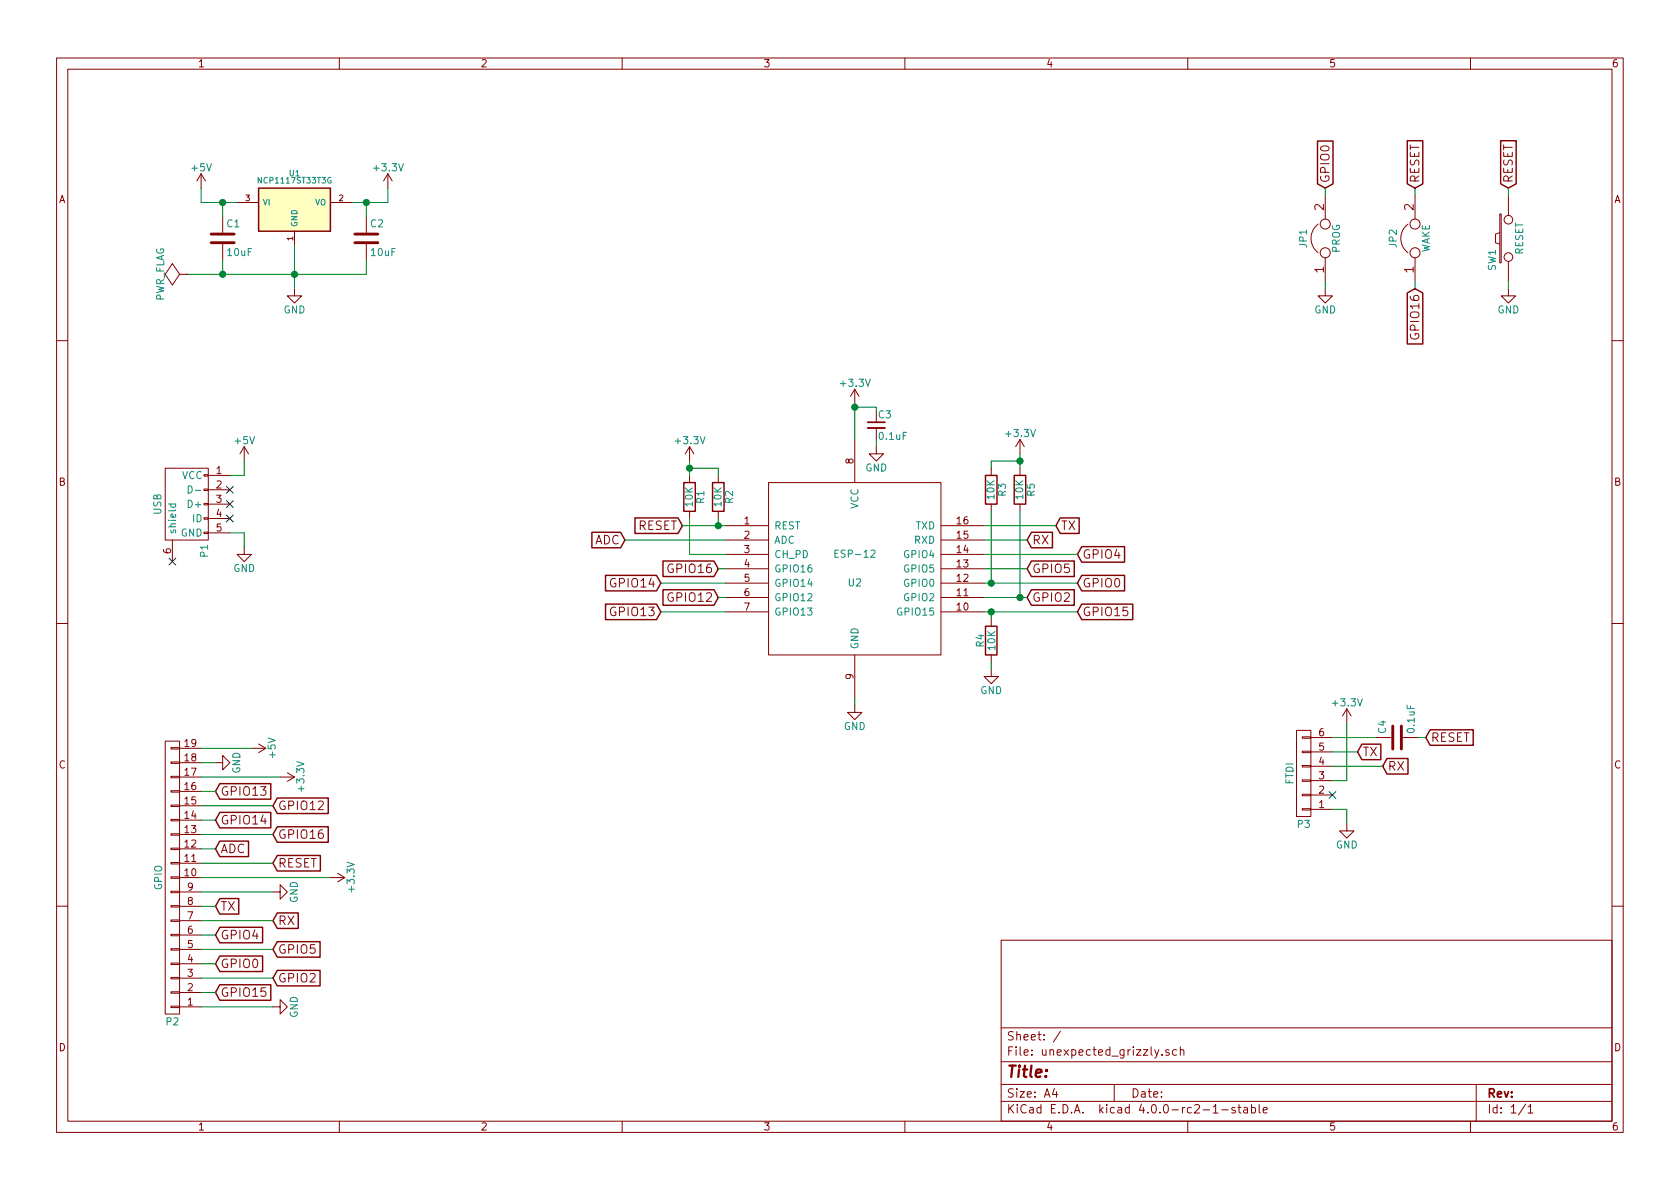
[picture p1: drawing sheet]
<svg xmlns="http://www.w3.org/2000/svg" width="297mm" height="210mm" viewBox="0 0 297 210" stroke-linecap="round" stroke-linejoin="round" font-family="sans-serif">
<g fill="none" stroke="#840000" stroke-width=".18">
<path d="M10 10.3h277v189.9h-277zM12 12.2h273v186.1h-273zM60 10.3v1.9M110 10.3v1.9M160 10.3v1.9M210 10.3v1.9M260 10.3v1.9M35.6 30.7l-.8 1.3M35.6 30.7v2.6M35.6 30.7l.7 1.3M39.4 38.3v2.8M41.9 35.8h3.8"/>
<path d="M58.4 35.8h3.8M64.8 38.3v2.8M68.6 30.7l-.8 1.3M68.6 30.7v2.6M68.6 30.7l.7 1.3M233 39.6a3.2 3.2 0 0 0 0 5.1M234.3 34.5v4.2M248.9 39.6a3.2 3.2 0 0 0 0 5.1M250.2 34.5v4.2M265.2 37.8h.2v8.7h-.2zM266.7 34.5v3.6M31.7 48.5l-1.2-1.9-1.3 1.9 1.3 1.9 1.2-1.9h1.3"/>
<path d="M33 48.5h.1M39.4 43.2v2.8M52.1 51v1.3h1.2l-1.2 1.3-1.3-1.3h1.3M52.1 40.9v2.5M64.8 43.2v2.8M234.3 51v1.3h1.3l-1.3 1.3-1.3-1.3h1.3M234.3 45.6v4.2M250.2 45.6v4.2M265.2 41.1l-.8 .3v1.5l.8 .3M266.7 51v1.3h1.3l-1.3 1.3-1.3-1.3h1.3M266.7 46.2v3.6M10 60.2h2"/>
<path d="M43.2 79l-.8 1.3M43.2 79v2.5M43.2 79l.7 1.3M121.9 79v2.5M121.9 79l-.7 1.3M121.9 79l.8 1.3M151.1 68.8v2.6M151.1 77.7v7.6M151.1 68.8l-.7 1.3M151.1 68.8l.8 1.3M154.9 79v1.3h1.3l-1.3 1.2-1.2-1.2h1.2M154.9 75.7v2"/>
<path d="M180.3 77.7v2.6M180.3 77.7l-.7 1.3M180.3 77.7l.8 1.3M285 60.2h2M29.2 82.8h7.6v12.7h-7.6zM30.5 95.5v3.8M36.1 83.9h.7v.3h-.7zM36.1 86.5h.7v.2h-.7zM36.1 89h.7v.3h-.7zM36.1 91.6h.7v.2h-.7zM36.1 94.1h.7v.3h-.7zM36.8 84.1h3.8"/>
<path d="M36.8 86.6h3.8M36.8 89.1h3.8M36.8 91.7h3.8M36.8 94.2h3.8M43.2 96.8v1.2h1.2l-1.2 1.3-1.3-1.3h1.3M121.9 84.1v1.2M121.9 90.4v1.3M127 84.1v1.2M127 90.4v1.3M128.3 93h7.6M128.3 95.5h7.6M128.3 98h7.6"/>
<path d="M135.9 85.3h30.5v30.5h-30.5zM166.4 93h7.6M166.4 95.5h7.6M166.4 98h7.6M175.3 82.8v1.3M175.3 89.1v1.3M180.3 82.8v1.3M180.3 89.1v1.3M10 110.3h2M128.3 100.6h7.6M128.3 103.1h7.6M128.3 105.7h7.6"/>
<path d="M128.3 108.2h7.6M151.1 115.8v7.6M166.4 100.6h7.6M166.4 103.1h7.6M166.4 105.7h7.6M166.4 108.2h7.6M175.3 118.4v1.2h1.2l-1.2 1.3-1.3-1.3h1.3M175.3 109.5v1.2M175.3 115.8v1.3M285 110.3h2M29.2 131.1h2.5v48.2h-2.5zM30.2 132.2h1.5v.3h-1.5z"/>
<path d="M30.2 134.7h1.5v.3h-1.5zM30.2 137.3h1.5v.2h-1.5zM30.2 139.8h1.5v.3h-1.5zM31.7 139.9h3.9M31.7 137.4h3.9M31.7 134.9h3.9M31.7 132.3h3.9M38.1 134.9h1.3v-1.3l1.2 1.3-1.2 1.2v-1.2M44.4 132.3h2.6M45.7 131.6l1.3 .7M47 132.3l-1.3 .8M49.5 137.4h2.6"/>
<path d="M50.8 136.6l1.3 .8M52.1 137.4l-1.3 .8M151.1 124.7v1.3h1.3l-1.3 1.2-1.2-1.2h1.2M229.2 129.2h2.6v15.2h-2.6zM230.3 130.3h1.5v.3h-1.5zM230.3 132.8h1.5v.3h-1.5zM230.3 135.4h1.5v.2h-1.5zM230.3 137.9h1.5v.3h-1.5zM231.8 138h3.8M231.8 135.5h3.8M231.8 133h3.8M231.8 130.4h3.8"/>
<path d="M238.1 125.3l-.7 1.3M238.1 125.3v2.6M238.1 125.3l.8 1.3M243.2 130.4h2.8M248 130.4h2.8M30.2 142.4h1.5v.2h-1.5zM30.2 144.9h1.5v.3h-1.5zM30.2 147.4h1.5v.3h-1.5zM30.2 150h1.5v.2h-1.5zM30.2 152.5h1.5v.3h-1.5zM30.2 155.1h1.5v.2h-1.5zM30.2 157.6h1.5v.3h-1.5z"/>
<path d="M31.7 157.7h3.9M31.7 155.2h3.9M31.7 152.6h3.9M31.7 150.1h3.9M31.7 147.6h3.9M31.7 145h3.9M31.7 142.5h3.9M48.3 157.7h1.2v-1.2l1.3 1.2-1.3 1.3v-1.3M58.4 155.2h2.6M59.7 154.4l1.3 .8M61 155.2l-1.3 .8M230.3 140.5h1.5v.2h-1.5z"/>
<path d="M230.3 143h1.5v.3h-1.5zM231.8 143.1h3.8M231.8 140.6h3.8M238.1 145.7v1.2h1.3l-1.3 1.3-1.2-1.3h1.2M10 160.2h2M30.2 160.1h1.5v.3h-1.5zM30.2 162.7h1.5v.2h-1.5zM30.2 165.2h1.5v.3h-1.5zM30.2 167.8h1.5v.2h-1.5zM30.2 170.3h1.5v.3h-1.5zM30.2 172.8h1.5v.3h-1.5zM30.2 175.4h1.5v.2h-1.5z"/>
<path d="M30.2 177.9h1.5v.3h-1.5zM31.7 178h3.9M31.7 175.5h3.9M31.7 173h3.9M31.7 170.4h3.9M31.7 167.9h3.9M31.7 165.3h3.9M31.7 162.8h3.9M31.7 160.3h3.9M48.3 178h1.2v1.3l1.3-1.3-1.3-1.2v1.2M177 166.3h108v32h-108zM285 160.2h2"/>
<path d="M60 198.3v1.9M110 198.3v1.9M160 198.3v1.9M177 194.8h108M177 191.8h108M177 187.8h108M177 181.8h108M186.4 192.5l-.3 1h.9M186.8 193v1M187.5 182.3l-1.3 2M197 191.8v3M204.9 185.6l-.5 1.4-.2 .1"/>
<path d="M205.5 186.5v.1M206.7 185.7a.37 .37 0 0 0-.6 .1l.1 .2 .5 .2 .1 .1-.3 .3-.4-.1M208 185.7l-.4-.1-.3 .3 .1 .6 .2 .1 .4-.1M208.7 185.7l.2-.1 .4 .1v.9M208.7 185.1v1.5M210 198.3v1.9M214.5 195.8l.4-.5v1.5M214.5 196.8h.9M216 196.3h1.1M218.4 195.9a.37 .37 0 0 0-.6 .1l.1 .3 .5 .1v.1l-.2 .3-.4-.1M218.9 195.8h.5M219.1 195.3v1.3l.3 .2"/>
<path d="M219.9 195.9h.6l.1 .9M220.6 196.2l-.5 .1-.2 .2 .2 .3 .5-.1M221.3 195.9l.4-.1 .3 .3-.1 .6h-.6M221.3 195.3v1.5M222.6 195.3v1.3l.2 .2M223.3 196.3l.8-.1-.1-.3-.4-.1-.3 .2 .1 .7h.6M260 198.3v1.9M261 191.8v6.5M269.7 195.2l-1.2 2M270.2 195.8l.4-.5v1.5M270.2 196.8h.8"/>
<circle cx="234.3" cy="39.6" r=".89"/>
<circle cx="250.2" cy="39.6" r=".89"/>
<circle cx="266.7" cy="38.9" r=".76"/>
<circle cx="234.3" cy="44.7" r=".89"/>
<circle cx="250.2" cy="44.7" r=".89"/>
<circle cx="266.7" cy="45.5" r=".76"/>
</g>
<path d="M29.8 89.1h1.3M30.3 89.1l-.1 .4 .3 .2 .5-.1v-.5M33.3 85.9a.64 .64 0 0 1 .7 .7 .64 .64 0 0 1-.7 .6zM34.5 86.7h1M154 97.4l.5-.1 .2 .1v.2l-.8 .9h.8" fill="none" stroke="#008484" stroke-width=".18"/>
<path d="M153.4 75.7h3.1" fill="none" stroke="#840000" stroke-width=".33"/>
<path d="M153.4 74.7h3.1" fill="none" stroke="#840000" stroke-width=".3"/>
<g fill="none" stroke="#840000" stroke-width=".25">
<path d="M45.7 33.3h12.7v7.6h-12.7zM232.9 24.9h2.8v7.6l-1.4 .8-1.4-.8zM248.8 24.9h2.8v7.6l-1.4 .8-1.4-.8zM265.3 24.9h2.8v7.6l-1.4 .8-1.4-.8zM248.8 51.8l1.4-.8 1.4 .8v9h-2.8zM104.6 94.1h5.1l.8 1.4-.8 1.4h-5.1zM112.3 91.6h7.6l.7 1.4-.7 1.3h-7.6zM117.2 99.2h9l.8 1.4-.8 1.3h-9zM120.9 85.3h2v5.1h-2zM126 85.3h2v5.1h-2zM174.2 84.1h2.1v5h-2.1zM179.3 84.1h2.1v5h-2.1z"/>
<path d="M182.4 94.1h3.7v2.8h-3.7l-.8-1.4zM182.4 99.2h7.5v2.7h-7.5l-.8-1.3zM187.5 91.6h3.3v2.7h-3.3l-.8-1.3zM191.3 96.7h7.5v2.7h-7.5l-.8-1.4zM107.1 101.7h9l.7 1.4-.7 1.4h-9zM107.1 106.8h9l.7 1.4-.7 1.4h-9zM117.2 104.3h9l.8 1.4-.8 1.3h-9zM174.2 110.7h2.1v5.1h-2.1zM182.4 104.3h7.5v2.7h-7.5l-.8-1.3zM191.3 106.8h9v2.8h-9l-.8-1.4zM191.3 101.7h7.5v2.8h-7.5l-.8-1.4zM38.9 138.6h9v2.7h-9l-.8-1.4z"/>
<path d="M240.8 131.6h3.3v2.7h-3.3l-.8-1.3zM245.2 134.1h3.7v2.8h-3.7l-.7-1.4zM252.9 129.1h7.6v2.7h-7.6l-.8-1.4zM38.9 148.7h5v2.8h-5l-.8-1.4zM38.9 143.7h9v2.7h-9l-.8-1.4zM38.9 158.9h3.3v2.7h-3.3l-.8-1.3zM49 141.1h9v2.8h-9l-.7-1.4zM49 151.3h7.6v2.7h-7.6l-.7-1.4zM49 146.2h9v2.7h-9l-.7-1.3zM38.9 164h7.5v2.7h-7.5l-.8-1.4zM38.9 169.1h7.5v2.7h-7.5l-.8-1.4zM38.9 174.1h9v2.8h-9l-.8-1.4z"/>
<path d="M49 166.5h7.6v2.8h-7.6l-.7-1.4zM49 161.4h3.7v2.8h-3.7l-.7-1.4zM49 171.6h7.6v2.7h-7.6l-.7-1.3z"/>
</g>
<g fill="none" stroke="#008400" stroke-width=".18">
<path d="M35.6 33.3v2.5h6.3M39.4 35.8v2.5M64.8 35.8v2.5M68.6 33.3v2.5h-6.4M234.3 33.3v1.2M250.2 33.3v1.2M266.7 33.3v1.2M39.4 46v2.5M52.1 43.4v7.6M64.8 46v2.5h-31.8M234.3 49.8v1.2M250.2 49.8v1.2"/>
<path d="M266.7 49.8v1.2M151.1 71.4v6.3M151.1 72h3.8v.6M154.9 77.7v1.3M40.6 94.2h2.6v2.6M43.2 81.5v2.6h-2.6M110.5 95.5h17.8M120.6 93h7.7M121.9 82.8h5.1v1.3M121.9 81.5v2.6M121.9 91.7v6.3h6.4M127 91.7v1.3"/>
<path d="M174 93h12.7M174 98h16.5M174 95.5h7.6M175.3 90.4v12.7M180.3 81.5h-5v1.3M180.3 80.3v2.5M180.3 90.4v15.3M116.8 108.2h11.5M116.8 103.1h11.5M127 105.7h1.3M127 100.6h1.3M174 108.2h16.5"/>
<path d="M174 105.7h7.6M174 103.1h16.5M174 100.6h7.6M175.3 108.2v1.3M175.3 117.1v1.3M35.6 139.9h2.5M35.6 132.3h8.8M35.6 134.9h2.5M35.6 137.4h13.9M151.1 123.4v1.3M235.6 130.4h7.6M235.6 133h4.4"/>
<path d="M235.6 135.5h8.9M238.1 127.9v10.1h-2.5M250.8 130.4h1.3M35.6 152.6h12.7M35.6 150.1h2.5M35.6 147.6h12.7M35.6 145h2.5M35.6 142.5h12.7M35.6 157.7h12.7M35.6 155.2h22.8M235.6 143.1h2.5v2.6M35.6 160.3h2.5"/>
<path d="M35.6 162.8h12.7M35.6 165.3h2.5M35.6 167.9h12.7M35.6 170.4h2.5M35.6 173h12.7M35.6 175.5h2.5M35.6 178h12.7"/>
</g>
<g fill="#008400" stroke="#008400" stroke-width=".25">
<circle cx="151.1" cy="72" r=".51"/>
<circle cx="121.9" cy="82.8" r=".51"/>
<circle cx="127" cy="93" r=".51"/>
<circle cx="180.3" cy="81.5" r=".51"/>
<circle cx="175.3" cy="108.2" r=".51"/>
<circle cx="180.3" cy="105.7" r=".51"/>
<circle cx="175.3" cy="103.1" r=".51"/>
<circle cx="52.1" cy="48.5" r=".51"/>
<circle cx="39.4" cy="35.8" r=".51"/>
<circle cx="64.8" cy="35.8" r=".51"/>
<circle cx="39.4" cy="48.5" r=".51"/>
</g>
<path d="M37.3 42.9h4.1M37.3 41.4h4.1M62.7 42.9h4.1M62.7 41.4h4.1M246.3 128.4v4.1M247.8 128.4v4.1" fill="none" stroke="#840000" stroke-width=".51"/>
<path d="M29.9 98.7l1.2 1.2M31.1 98.7l-1.2 1.2M40 86l1.2 1.2M40 88.5l1.2 1.3M40 91.1l1.2 1.2M41.2 88.5l-1.2 1.3M41.2 86l-1.2 1.2M41.2 91.1l-1.2 1.2M235 140l1.2 1.2M236.2 140l-1.2 1.2" fill="none" stroke="#000084" stroke-width=".18"/>
<path d="M45.7 33.3h12.7v7.6h-12.7z" fill="#ffffc2" stroke="#ffffc2" stroke-width=".18"/>
<text font-size="2.8" fill="#840000" x="178" y="190.5">Title:</text>
<g font-size="2.1" fill="#840000">
<text x="235.1" y="32.4" transform="rotate(-90 235.1 32.4)">GPIO0</text>
<text x="251" y="32.4" transform="rotate(-90 251 32.4)">RESET</text>
<text x="267.5" y="32.4" transform="rotate(-90 267.5 32.4)">RESET</text>
<text x="234.1" y="37.2" transform="rotate(-90 234.1 37.2)">2</text>
<text x="249.9" y="37.2" transform="rotate(-90 249.9 37.2)">2</text>
<text x="234.1" y="48.3" transform="rotate(-90 234.1 48.3)">1</text>
<text x="249.9" y="48.3" transform="rotate(-90 249.9 48.3)">1</text>
<text x="251" y="59.6" transform="rotate(-90 251 59.6)">GPIO16</text>
<text x="112.6" y="93.7">RESET</text>
<text x="187.6" y="93.7">TX</text>
<text x="105" y="96.3">ADC</text>
<text x="118.4" y="101.3">GPIO16</text>
<text x="182.5" y="96.3">RX</text>
<text x="182.5" y="101.3">GPIO5</text>
<text x="191.4" y="98.8">GPIO4</text>
<text x="108.3" y="103.9">GPIO14</text>
<text x="118.4" y="106.4">GPIO12</text>
<text x="182.5" y="106.4">GPIO2</text>
<text x="191.4" y="103.9">GPIO0</text>
<text x="108.3" y="109">GPIO13</text>
<text x="191.4" y="109">GPIO15</text>
<text x="253" y="131.2">RESET</text>
<text x="240.9" y="133.7">TX</text>
<text x="245.4" y="136.3">RX</text>
<text x="39" y="140.7">GPIO13</text>
<text x="49.2" y="143.3">GPIO12</text>
<text x="39" y="145.8">GPIO14</text>
<text x="49.2" y="148.3">GPIO16</text>
<text x="39" y="150.9">ADC</text>
<text x="49.2" y="153.4">RESET</text>
<text x="39" y="161">TX</text>
<text x="39" y="166.1">GPIO4</text>
<text x="49.2" y="163.6">RX</text>
<text x="39" y="171.2">GPIO0</text>
<text x="49.2" y="168.7">GPIO5</text>
<text x="49.2" y="173.7">GPIO2</text>
<text x="39" y="176.3">GPIO15</text>
<text x="178" y="184">Sheet: /</text>
<text x="178" y="186.7">File: unexpected_grizzly.sch</text>
<text x="178" y="196.9">KiCad E.D.A. kicad 4.0.0-rc2-1-stable</text>
<text x="178" y="194.1">Size: A4</text>
<text x="200" y="194.1">Date:</text>
<text x="263" y="194.1">Rev:</text>
<text x="263" y="196.9">Id: 1/1</text>
</g>
<g font-size="1.8" fill="#840000">
<text x="35" y="11.9">1</text>
<text x="85" y="11.9">2</text>
<text x="135" y="11.9">3</text>
<text x="185" y="11.9">4</text>
<text x="235" y="11.9">5</text>
<text x="285" y="11.9">6</text>
<text x="10.4" y="35.9">A</text>
<text x="285.4" y="35.9">A</text>
<text x="38.3" y="83.8">1</text>
<text x="150.9" y="82" transform="rotate(-90 150.9 82)">8</text>
<text x="10.4" y="85.9">B</text>
<text x="38.3" y="86.4">2</text>
<text x="38.3" y="88.9">3</text>
<text x="285.4" y="85.9">B</text>
<text x="38.3" y="91.4">4</text>
<text x="38.3" y="94">5</text>
<text x="131.6" y="92.7">1</text>
<text x="131.6" y="95.2">2</text>
<text x="169.2" y="95.2">15</text>
<text x="169.2" y="92.7">16</text>
<text x="30.2" y="97.9" transform="rotate(-90 30.2 97.9)">6</text>
<text x="131.6" y="97.8">3</text>
<text x="131.6" y="100.3">4</text>
<text x="169.2" y="100.3">13</text>
<text x="169.2" y="97.8">14</text>
<text x="131.6" y="102.9">5</text>
<text x="131.6" y="105.4">6</text>
<text x="131.6" y="107.9">7</text>
<text x="169.2" y="107.9">10</text>
<text x="169.2" y="105.4">11</text>
<text x="169.2" y="102.9">12</text>
<text x="150.9" y="120.1" transform="rotate(-90 150.9 120.1)">9</text>
<text x="233.2" y="130.2">6</text>
<text x="10.4" y="135.9">C</text>
<text x="32.7" y="137.2">17</text>
<text x="32.7" y="134.6">18</text>
<text x="32.7" y="132.1">19</text>
<text x="233.2" y="137.8">3</text>
<text x="233.2" y="135.2">4</text>
<text x="233.2" y="132.7">5</text>
<text x="285.4" y="135.9">C</text>
<text x="32.7" y="142.2">15</text>
<text x="32.7" y="139.7">16</text>
<text x="233.2" y="142.9">1</text>
<text x="233.2" y="140.3">2</text>
<text x="32.7" y="149.9">12</text>
<text x="32.7" y="147.3">13</text>
<text x="32.7" y="144.8">14</text>
<text x="32.7" y="154.9">10</text>
<text x="32.7" y="152.4">11</text>
<text x="33.2" y="160">8</text>
<text x="33.2" y="157.5">9</text>
<text x="33.2" y="167.6">5</text>
<text x="33.2" y="165.1">6</text>
<text x="33.2" y="162.6">7</text>
<text x="33.2" y="172.7">3</text>
<text x="33.2" y="170.2">4</text>
<text x="33.2" y="177.8">1</text>
<text x="33.2" y="175.3">2</text>
<text x="10.4" y="185.9">D</text>
<text x="285.4" y="185.9">D</text>
<text x="35" y="199.9">1</text>
<text x="85" y="199.9">2</text>
<text x="135" y="199.9">3</text>
<text x="185" y="199.9">4</text>
<text x="235" y="199.9">5</text>
<text x="285" y="199.9">6</text>
</g>
<g font-size="1.8" fill="#008484">
<text x="34" y="30.3">+5V</text>
<text x="66.2" y="30.3">+3.3V</text>
<text x="40.1" y="40.2">C1</text>
<text x="65.5" y="40.2">C2</text>
<text x="40.3" y="45.3">10uF</text>
<text x="65.7" y="45.3">10uF</text>
<text x="231.1" y="43.7" transform="rotate(-90 231.1 43.7)">JP1</text>
<text x="236.9" y="44.7" transform="rotate(-90 236.9 44.7)">PROG</text>
<text x="246.9" y="43.7" transform="rotate(-90 246.9 43.7)">JP2</text>
<text x="252.8" y="44.8" transform="rotate(-90 252.8 44.8)">WAKE</text>
<text x="264.5" y="47.9" transform="rotate(-90 264.5 47.9)">SW1</text>
<text x="269.3" y="45.1" transform="rotate(-90 269.3 45.1)">RESET</text>
<text x="29" y="53.4" transform="rotate(-90 29 53.4)">PWR_FLAG</text>
<text x="50.1" y="55.4">GND</text>
<text x="232.4" y="55.4">GND</text>
<text x="264.7" y="55.4">GND</text>
<text x="148.8" y="68.4">+3.3V</text>
<text x="155.3" y="74">C3</text>
<text x="155.5" y="77.8">0.1uF</text>
<text x="178" y="77.3">+3.3V</text>
<text x="41.6" y="78.5">+5V</text>
<text x="119.6" y="78.5">+3.3V</text>
<text x="153" y="83.4">GND</text>
<text x="32.1" y="84.7">VCC</text>
<text x="33.5" y="89.8">D+</text>
<text x="122.5" y="89.5" transform="rotate(-90 122.5 89.5)">10K</text>
<text x="124.5" y="89" transform="rotate(-90 124.5 89)">R1</text>
<text x="127.6" y="89.5" transform="rotate(-90 127.6 89.5)">10K</text>
<text x="129.6" y="89" transform="rotate(-90 129.6 89)">R2</text>
<text x="175.8" y="88.2" transform="rotate(-90 175.8 88.2)">10K</text>
<text x="177.9" y="87.7" transform="rotate(-90 177.9 87.7)">R3</text>
<text x="180.9" y="88.2" transform="rotate(-90 180.9 88.2)">10K</text>
<text x="182.9" y="87.7" transform="rotate(-90 182.9 87.7)">R5</text>
<text x="28.5" y="91" transform="rotate(-90 28.5 91)">USB</text>
<text x="31.1" y="94.5" transform="rotate(-90 31.1 94.5)">shield</text>
<text x="31.9" y="94.9">GND</text>
<text x="34" y="92.3">ID</text>
<text x="136.9" y="93.6">REST</text>
<text x="151.8" y="90.1" transform="rotate(-90 151.8 90.1)">VCC</text>
<text x="161.8" y="93.6">TXD</text>
<text x="36.8" y="98.5" transform="rotate(-90 36.8 98.5)">P1</text>
<text x="41.2" y="101.1">GND</text>
<text x="136.9" y="96.1">ADC</text>
<text x="136.9" y="98.7">CH_PD</text>
<text x="136.9" y="101.2">GPIO16</text>
<text x="148.1" y="98.6">ESP-12</text>
<text x="159.9" y="101.2">GPIO5</text>
<text x="159.9" y="98.7">GPIO4</text>
<text x="161.6" y="96.1">RXD</text>
<text x="136.9" y="103.8">GPIO14</text>
<text x="136.9" y="106.3">GPIO12</text>
<text x="150" y="103.7">U2</text>
<text x="159.9" y="106.3">GPIO2</text>
<text x="159.9" y="103.8">GPIO0</text>
<text x="136.9" y="108.8">GPIO13</text>
<text x="159" y="108.8">GPIO15</text>
<text x="151.8" y="114.8" transform="rotate(-90 151.8 114.8)">GND</text>
<text x="173.9" y="114.4" transform="rotate(-90 173.9 114.4)">R4</text>
<text x="176" y="114.9" transform="rotate(-90 176 114.9)">10K</text>
<text x="173.3" y="122.7">GND</text>
<text x="235.8" y="124.9">+3.3V</text>
<text x="149.2" y="129.1">GND</text>
<text x="245" y="129.7" transform="rotate(-90 245 129.7)">C4</text>
<text x="250.1" y="129.5" transform="rotate(-90 250.1 129.5)">0.1uF</text>
<text x="42.5" y="136.8" transform="rotate(-90 42.5 136.8)">GND</text>
<text x="48.7" y="133.9" transform="rotate(-90 48.7 133.9)">+5V</text>
<text x="53.8" y="139.7" transform="rotate(-90 53.8 139.7)">+3.3V</text>
<text x="228.7" y="138.7" transform="rotate(-90 228.7 138.7)">FTDI</text>
<text x="229.4" y="146.4">P3</text>
<text x="236.2" y="150">GND</text>
<text x="28.7" y="157.4" transform="rotate(-90 28.7 157.4)">GPIO</text>
<text x="52.6" y="159.7" transform="rotate(-90 52.6 159.7)">GND</text>
<text x="62.7" y="157.5" transform="rotate(-90 62.7 157.5)">+3.3V</text>
<text x="29.4" y="181.3">P2</text>
<text x="52.6" y="180" transform="rotate(-90 52.6 180)">GND</text>
</g>
<g font-size="1.4" fill="#840000">
<text x="43.4" y="35.6">3</text>
<text x="59.9" y="35.6">2</text>
<text x="51.8" y="42.5" transform="rotate(-90 51.8 42.5)">1</text>
</g>
<g font-size="1.4" fill="#008484">
<text x="45.9" y="32.4">NCP1117ST33T3G</text>
<text x="51.2" y="31.2">U1</text>
<text x="46.5" y="36.3">VI</text>
<text x="52.6" y="40.1" transform="rotate(-90 52.6 40.1)">GND</text>
<text x="55.6" y="36.3">VO</text>
</g>
</svg>
